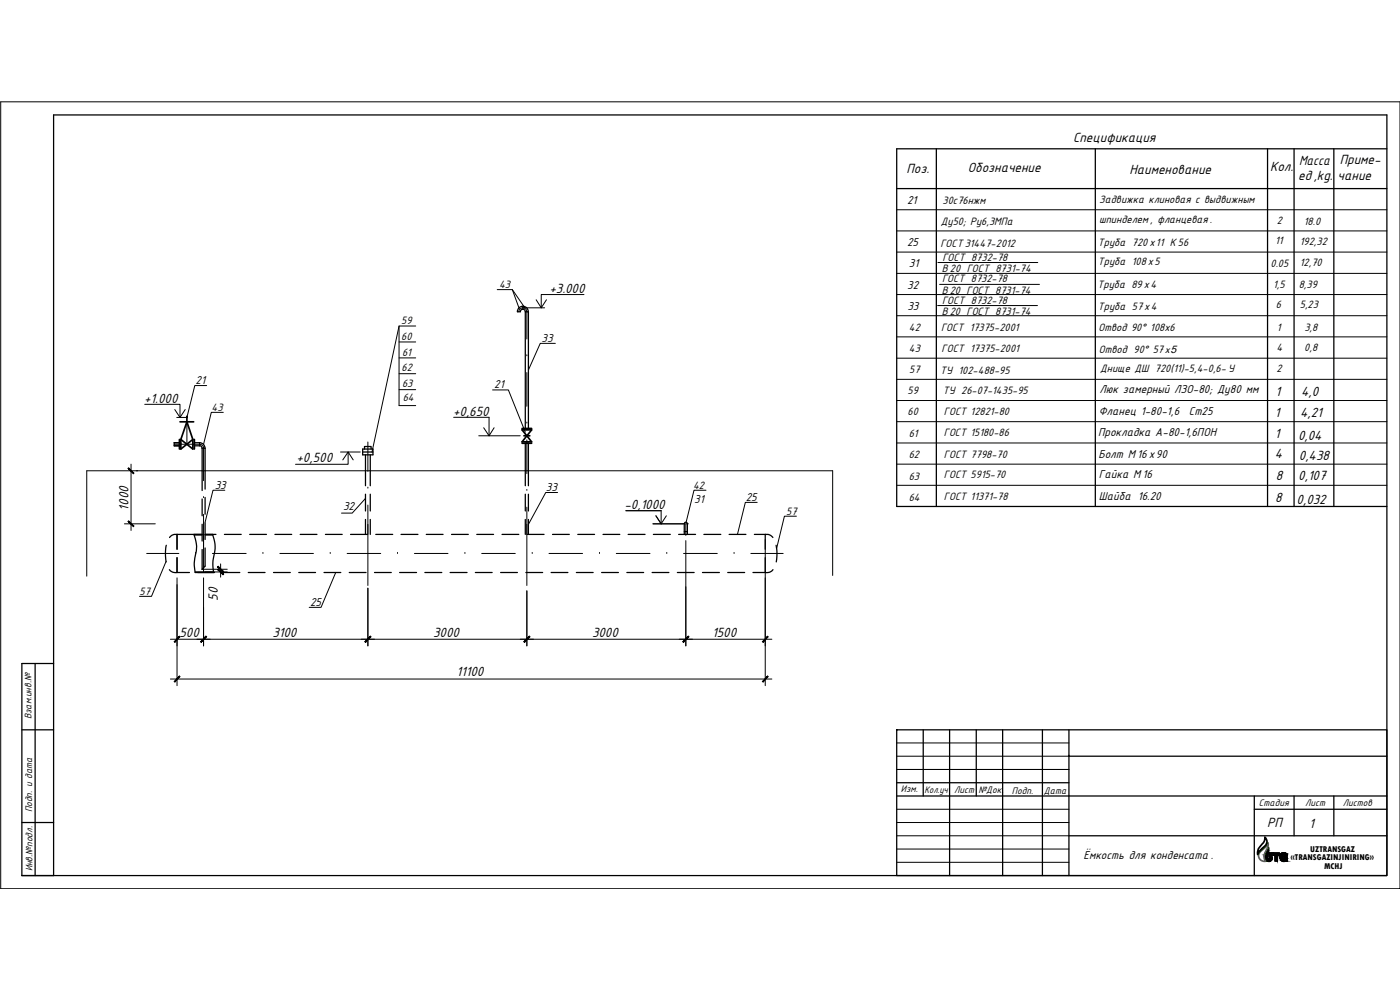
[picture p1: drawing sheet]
<svg xmlns="http://www.w3.org/2000/svg" width="420mm" height="297mm" viewBox="0 0 420 297" stroke-linecap="round" stroke-linejoin="round" font-family="sans-serif">
<path d="M26 141.3v31.6M187.8 153.2h10.6v4M196.9 154.8l1.5 2.4M200 154.8l-1.6 2.4M249.9 141.3v31.4M60.6 170.8h7.6M61.6 171.6h6.6M66.2 169.2v4" fill="none" stroke="#000" stroke-width=".3"/>
<g fill="none" stroke="#000" stroke-width=".3">
<path d="M.2 30.6h420v236h-420zM269.1 62.9h147.1M269.1 69.3h147.1M269.1 75.6h147.1M119.8 97.8v23.9h5M124.8 97.8h-5l-8.2 37.9M149.2 86.9h4.6l2 5.7M153.8 86.9l3.7 5.5M156.9 92.4h6.5M160.9 89.9l1.5 2.5 1.6-2.5M175.3 88.4h-12.9v4M269.1 82h147.1"/>
<path d="M269.1 88.4h147.1M269.1 94.7h147.1M62 115.7h-3.5l-2.4 9.6h-3.1M119.8 102.6h5M119.8 107.4h5M119.8 112.1h5M119.8 116.9h5M147.8 117h4.8l5 12.7M166.7 103h-4.6l-3.5 8M269.1 101.1h147.1M269.1 113.8h147.1M269.1 107.5h147.1"/>
<path d="M39.3 139.3v19.9M43.4 121.3h10.6v4M52.5 122.9l1.5 2.4 1.6-2.4M67 123.7h-3.6l-2.3 9.6M102.2 135.6h5.9M102.9 138l1.6-2.4 1.5 2.4M104.5 135.6v3.7h-15.8M136.1 125.2h10.7v5.6M143.7 130.8h12.4M145.2 128.3l1.6 2.5 1.5-2.5M269.1 120.2h147.1M269.1 126.5h147.1"/>
<path d="M269.1 139.3h147.1M269.1 132.9h147.1M37.3 157.2h9.3M40.9 141.3h.4M67.5 147.1h-3.6l-2.3 9.6M109.7 149.5l-4 4.5h-3.2M167.3 147.8h-3.5l-5.2 9.5M196 157.2h9M211.9 147.1h-3.6l-2.4 9.6M227.2 150.7h-3.5l-2.4 9.6M239 154.9h-3.6l-2.3 9.6M269.1 145.6h147.1"/>
<path d="M49.8 168.5l-4.3 10.4h-3.6M53.1 173.4v32.3M61.1 173.4v20.4M100.8 171.8l-4.4 10.4h-3.6M110.4 176.5v17.3M158.1 177.3v16.5M205.8 162.2v31.6M229.7 161.9v43.8M51.1 191.8h180.5M51.1 203.7h180.5M269.1 222.9h51.7M269.1 230.9h51.7"/>
<path d="M269.1 226.9h51.7M320.8 226.9h.1M269.1 242.8h51.7M269.1 246.8h51.7M269.1 254.7h51.7M269.1 258.7h51.7M269.1 250.8h51.7"/>
</g>
<path d="M26 141.3h223.9" fill="none" stroke="#000" stroke-width=".3"/>
<g fill="none" stroke="#000" stroke-width=".38">
<path d="M60.7 141.3v5.9M60.7 149.7v5.1M60.7 157.3v5M61.6 141.3v5.5M61.6 149.3v5M61.6 156.8v5.1M109.7 141.3v4.4M109.7 148.3v5M109.7 155.9v4.4M111.1 141.3v4.4M111.1 148.3v5M111.1 155.9v4.4"/>
<path d="M157.6 141.3v4.4M157.6 148.3v5M157.6 155.9v4.4M158.6 141.3v4.4M158.6 148.3v5M158.6 155.9v4.4M205.4 159.5h.9M49.9 163.6l-.2 2 .2 3M50.8 170.9l1.1 .8 1.2 .1M53.1 160.3l-1.2 .2-1 .8M53.1 160.3h7.6M53.1 171.8h3.8"/>
<path d="M53.1 160.3v4.5M53.1 167.3v4.5M59.4 171.8h5M61.6 160.3h3.2M61.6 164.4v5.5l-.9 .9v-5.9M66.9 171.8h5.1M67.4 160.3h5M74.5 171.8h5M74.9 160.3h5.1M82.1 171.8h5M82.5 160.3h5M89.7 171.8h5"/>
<path d="M90.1 160.3h5M97.2 171.8h5.1M97.7 160.3h5M104.8 171.8h5.1M105.2 160.3h5.1M112.4 171.8h5M112.8 160.3h5.1M119.9 171.8h5.1M120.4 160.3h5M127.5 171.8h5.1M127.9 160.3h5.1M135.1 171.8h5.1"/>
<path d="M135.5 160.3h5M142.7 171.8h5M143.1 160.3h5M150.2 171.8h5.1M150.7 160.3h5M157.8 171.8h5.1M158.2 160.3h5.1M165.4 171.8h5M165.8 160.3h5.1M173 171.8h5M173.4 160.3h5M180.6 171.8h5"/>
<path d="M181 160.3h5M188.1 171.8h5.1M188.5 160.3h5.1M195.7 171.8h5M196.1 160.3h5.1M203.3 171.8h5M203.7 160.3h5M205.4 160.3v-3.1a.47 .47 0 0 1 .4-.5 .47 .47 0 0 1 .5 .5v3.1M210.8 171.8h5.1M211.2 160.3h5.1M218.4 171.8h5.1M218.8 160.3h5.1"/>
<path d="M226 171.8h3.7M226.4 160.3h3.3M229.7 160.3l1.2 .2 1 .8M229.7 160.3v4.5M229.7 167.3v4.5M232 170.9l-1 .8-1.3 .1M232.9 163.6l.3 2-.2 3"/>
</g>
<!-- layer: 0 -->
<g fill="none" stroke="#000" stroke-width=".3">
<path d="M155.7 93.5a1.21 1.21 0 0 1 1.2-1.1 1.21 1.21 0 0 1 1.2 1.1v8.2M158.1 106.8h.1M158.1 111.8v10.1M52.3 133.3h7.6a1.22 1.22 0 0 1 1.2 1.2v9.7M110.4 132.6v8.8M158.1 126.9h.1M158.1 132v10.1M61.1 149.3h.1M61.1 154.3v9.8M110.4 146.5h.1M110.4 151.5v8.8M158.1 147.1h.1"/>
<path d="M158.1 152.2v8.1M44 166.1h9.7M58.7 166.1h.1M63.8 166.1h10.1M78.9 166.1h.1M84 166.1h10.1M99.1 166.1h.1M104.2 166.1h10.1M119.3 166.1h.1M124.4 166.1h10.1M139.5 166.1h.1M144.6 166.1h10"/>
<path d="M159.7 166.1h.1M164.8 166.1h10M179.9 166.1h.1M185 166.1h10.1M200.1 166.1h.1M205.1 166.1h10.2M220.3 166.1h.1M225.3 166.1h9.7"/>
</g>
<g fill="none" stroke="#000" stroke-width=".38">
<path d="M16.1 34.5h400.1v228.2h-409.6h9.5zM269.1 56.6h147.1M281 44.6v107.4M328.7 44.6v107.4M380.4 44.6v107.4M388.4 44.6v107.4M400.3 44.6v107.4M416.2 44.6h-147.1v107.4h147.1M155.3 93.5h.9M155.3 93.5a1.63 1.63 0 0 1 1.6-1.6 1.63 1.63 0 0 1 1.6 1.6M156.2 93.5a.74 .74 0 0 1 .7-.7 .74 .74 0 0 1 .7 .7M156.9 91.9v.9"/>
<path d="M53.8 132.8h-1.5v1h1.5M58.3 132.8h1.6v1h-1.6zM59.9 132.8l1.1 .5 .5 1.2M59.9 133.7l.5 .2 .2 .6M61.6 134.5h-.9v6.8M61.6 134.5v6.8M108.8 134.7h3.1v1.8h-3.1zM108.8 135.6h3.1M109.4 134.7v-.7h2v.7M109.7 136.5v4.8M111.1 136.5v4.8M157.6 128.6v-35.1h1v35.1"/>
<path d="M157.6 133v8.3M158.6 133v8.3M58.3 160.5h2.4M58.5 171.6h5.6M60.7 160.3h-2.5a9.7 9.7 0 0 1 .3 7.2l-.2 2.1 .3 2.2h5.5a14.8 14.8 0 0 1 .5-7.2l-.2-2.1-.6-2.2h-2.2M61.6 160.5h2.2M10.5 199.1v63.6M16.1 199.1h-9.5v63.6M6.6 219h9.5M269.1 219h147.1v43.7h-147.1zM277.1 219v19.8M285 219v43.7"/>
<path d="M293 219v19.8M300.9 219v43.7M312.8 219v43.7M320.8 219v43.7M269.1 238.8h147.1M269.1 234.9h51.7M320.8 226.9h95.4M376.4 238.8v23.9M388.4 238.8v12M400.3 238.8v12M6.6 246.8h9.5M320.8 250.8h95.4"/>
<path d="M376.4 242.8h39.8"/>
</g>
<path d="M110.4 157.3v18.4M158.1 157.3v18.4M205 157.2h1.6M205.8 157.3v3.3M61.1 160.3v11.5" fill="none" stroke="#000" stroke-width=".3"/>
<path d="M157.6 133h1" fill="none" stroke="#000" stroke-width=".38"/>
<path d="M54.3 133.3h.1M158.1 129h.1" fill="none" stroke="#000" stroke-width=".3"/>
<path d="M53.8 131.9v2.8M54 126.6h4.1M54.3 131.9v2.8l3.6-2.8M56.1 126.6l1.8 5.3v2.8l-3.6-2.8zM56.1 125.3v1.3M58.3 131.9v2.8M156.7 129h2.9l-2.9 3.6h2.9zM156.7 133h2.9M156.7 128.6h2.9M157.2 130.8h1.8" fill="none" stroke="#000" stroke-width=".51"/>
<!-- layer: 0 -->
<g fill="#000" stroke="#000" stroke-width=".3">
<path d="M38.4 156.4l1.8 1.4-1.6-1.5zM38.4 156.4l1.8 1.4-.2 .2z"/>
<path d="M38.4 140.5l1.6 1.6 .2-.1zM38.4 140.5l.2-.1 1.6 1.6z"/>
<path d="M65.5 169.9l-.2 .2 1.8 1.4zM65.3 170.1l1.8 1.4-.2 .2z"/>
<path d="M65.3 170.9l1.6 1.6 .2-.2zM65.5 170.7l1.6 1.6-1.8-1.4z"/>
<path d="M53.8 190.9l-1.3 1.8 1.5-1.6zM53.8 190.9l-1.3 1.8-.2-.2z"/>
<path d="M61.8 190.9l-1.6 1.6 .2 .2zM61.8 190.9l.2 .2-1.6 1.6z"/>
<path d="M61.8 190.9l-1.4 1.8 1.6-1.6zM61.8 190.9l-1.4 1.8-.2-.2z"/>
<path d="M109.5 192.5l.2 .2 1.4-1.8zM111.1 190.9l.2 .2-1.6 1.6z"/>
<path d="M111.1 190.9l-1.4 1.8 1.6-1.6zM111.1 190.9l-1.4 1.8-.2-.2z"/>
<path d="M157.2 192.5l.2 .2 1.4-1.8zM158.8 190.9l.2 .2-1.6 1.6z"/>
<path d="M158.8 190.9l-1.4 1.8 1.6-1.6zM158.8 190.9l-1.4 1.8-.2-.2z"/>
<path d="M204.9 192.5l.2 .2 1.4-1.8zM206.5 190.9l.2 .2-1.6 1.6z"/>
<path d="M206.5 190.9l-1.4 1.8 1.6-1.6zM206.5 190.9l-1.4 1.8-.2-.2z"/>
<path d="M230.4 190.9l-1.6 1.6 .2 .2zM230.4 190.9l.1 .2-1.5 1.6z"/>
<path d="M53.8 202.8l-1.3 1.8 1.5-1.6zM53.8 202.8l-1.3 1.8-.2-.1z"/>
<path d="M230.4 202.8l-1.6 1.7 .2 .1zM230.4 202.8l.1 .2-1.5 1.6z"/>
</g>
<path d="M56.1 126.6v6.7" fill="none" stroke="#000" stroke-width=".3"/>
<circle cx="56.1" cy="125.3" r=".25" fill="#000"/>
<!-- layer: 12321 -->
<g fill="#000" stroke="#000" stroke-width=".3">
<path d="M380.1 258.3h1.3zM380.3 258.3h.9zM380.5 258.4h.5zM380.7 254.4v.5h-.3zM385 258.4h.5zM385.1 255.9h.4z"/>
<path d="M379.6 257l.8 .1zM379.6 257l.8 .1z"/>
<path d="M379.6 257.1l.8 .4v-.4zM379.6 257.1l.8 .4h-.7z"/>
<path d="M379.7 256.4l.7 .1zM379.7 256.4l.7 .1z"/>
<path d="M379.7 256.5h.7zM379.7 256.5h.7z"/>
<path d="M379.7 256.5l.7 .2v-.2zM379.7 256.5l.7 .2h-.7z"/>
<path d="M379.7 256.7l.7 .3v-.3zM379.7 256.7l.7 .3h-.8z"/>
<path d="M379.7 257.5h.7zM379.7 257.5h.7z"/>
<path d="M379.7 257.5l.7 .2zM379.7 257.5l.7 .2z"/>
<path d="M379.7 257.7l.8 .1zM379.7 257.7l.8 .1z"/>
<path d="M379.7 257.8h.8zM379.7 257.8h.8z"/>
<path d="M379.9 256l.5 .4 .1-.4zM379.9 256l.5 .4h-.7z"/>
<path d="M379.8 257.8h.8zM379.8 257.8h.8z"/>
<path d="M380.5 258.4h.5zM380.6 258.4h.4z"/>
<path d="M380.1 255.7l.4 .3 .1-.3zM380.1 255.7l.4 .3h-.6z"/>
<path d="M380.2 255.4l.4 .3v-.3zM380.2 255.4l.4 .3h-.5z"/>
<path d="M380.4 254.9l.3 .1zM380.4 254.9l.3 .1z"/>
<path d="M380.4 255l.2 .4 .1-.4zM380.4 255l.2 .4h-.4z"/>
<path d="M379.8 257.8h.9zM379.8 257.8h.9z"/>
<path d="M380.4 258.3h.8zM380.4 258.3l.6 .1z"/>
<path d="M380.2 258.3h1.2zM380.2 258.3h1zM380.3 258.3h.9z"/>
<path d="M379.9 258.1h1.6zM379.9 258.1h1.7z"/>
<path d="M379.9 258.1l1.5 .2 .1-.2zM379.9 258.1l1.5 .2zM380.1 258.3h1.3z"/>
<path d="M379.8 257.9h1.8zM379.8 257.9h1.8z"/>
<path d="M379.8 257.9l1.8 .2v-.2zM379.8 257.9l1.8 .2h-1.7z"/>
<path d="M381 257.7l.7 .1zM380.9 257.8h.8z"/>
<path d="M380.9 257.8h.8zM380.7 257.8h1z"/>
<path d="M379.8 257.8h1.9zM379.8 257.8l1.8 .1z"/>
<path d="M381 255.9l.7 1.6v-1.6zM381 255.9l.7 1.6h-.7zM381 257.5h.7zM381 257.5h.7z"/>
<path d="M381 257.5l.7 .1zM381 257.5l.7 .1z"/>
<path d="M381 257.6l.7 .1zM381 257.6l.7 .1z"/>
<path d="M381 257.7h.7zM381 257.7h.7z"/>
<path d="M382.7 256.6l.6 1.7v-1.7zM382.7 256.6l.6 1.7h-.6z"/>
<path d="M382.1 255.9l1.9 .7v-.7zM382.1 255.9l1.9 .7h-1.9z"/>
<path d="M384.2 257l.7 .2zM384.2 257l.7 .2z"/>
<path d="M384.2 257.2l.7 .2v-.2zM384.2 257.2l.7 .2h-.7z"/>
<path d="M384.2 257.4h.7zM384.2 257.4h.7z"/>
<path d="M384.3 256.7l.6 .1zM384.3 256.7l.6 .1z"/>
<path d="M384.2 256.8l.7 .2v-.2zM384.2 256.8l.7 .2h-.7z"/>
<path d="M384.2 257.4l.7 .1zM384.2 257.4l.7 .1z"/>
<path d="M384.2 257.5l.7 .1zM384.2 257.5l.7 .1z"/>
<path d="M384.3 256.6h.6zM384.3 256.6l.6 .1z"/>
<path d="M384.2 257.6l.8 .1zM384.2 257.6l.8 .1z"/>
<path d="M384.3 256.5h.7zM384.3 256.5h.7z"/>
<path d="M384.3 256.5h.7zM384.3 256.5l.6 .1z"/>
<path d="M384.3 257.7l.7 .1zM384.3 257.7l.7 .1z"/>
<path d="M385 258.4h.3zM385.1 258.4h.2z"/>
<path d="M384.3 257.8h.7zM384.3 257.8h.7z"/>
<path d="M384.3 257.8h.8zM384.3 257.8h.8z"/>
<path d="M384.3 256.5h.8zM384.3 256.5h.7z"/>
<path d="M384.3 256.4h.8zM384.3 256.4h.9z"/>
<path d="M384.3 256.4h.8zM384.3 256.4l.8 .1z"/>
<path d="M384.3 257.8h.8zM384.3 257.8h.8z"/>
<path d="M384.3 257.8h1zM384.3 257.8h1z"/>
<path d="M385.1 255.9h.4zM384.9 255.9h.6z"/>
<path d="M384.9 258.4h.6zM384.9 258.4h.6z"/>
<path d="M384.9 255.9h.8zM384.8 255.9h.9z"/>
<path d="M384.8 258.3h.8zM384.8 258.3l.7 .1z"/>
<path d="M384.8 255.9l.9 .1zM384.8 255.9l.9 .1z"/>
<path d="M384.8 256h1zM384.7 256h1.1z"/>
<path d="M384.6 258.2h1.2zM384.6 258.2l1 .1z"/>
<path d="M384.7 256l1.2 .1zM384.6 256.1h1.3z"/>
<path d="M384.6 256.1h1.4zM384.6 256.1h1.4z"/>
<path d="M384.6 256.1l1.4 .1zM384.6 256.1l1.4 .1z"/>
<path d="M384.5 256.2h1.6zM384.5 256.2h1.6z"/>
<path d="M384.4 256.2l1.8 .2zM384.4 256.2l1.8 .2z"/>
<path d="M384.4 256.4h1.8zM384.4 256.4h1.8z"/>
<path d="M384.3 256.4h1.9zM384.3 256.4h1.9z"/>
<path d="M385.2 256.4h1zM385.2 256.4h1z"/>
<path d="M385.3 256.4l.9 .1zM385.3 256.4l.9 .1z"/>
<path d="M385.4 256.5h.8zM385.4 256.5h.8z"/>
<path d="M385.5 256.5l.7 .1zM385.5 256.5l.7 .1z"/>
<path d="M385.6 256.6h.6zM385.6 256.6h.6z"/>
<path d="M385.6 256.6l.6 .1zM385.6 256.6l.6 .1z"/>
<path d="M385.6 256.7l.6 .1zM385.6 256.7l.6 .1z"/>
<path d="M385.4 257.1l.9 .4v-.4zM385.4 257.1l.9 .4h-.9z"/>
<path d="M385.7 257.5l.6 .1zM385.7 257.5l.6 .1z"/>
<path d="M385.7 257.6l.6 .1zM385.7 257.6l.6 .1z"/>
<path d="M385.6 257.7l.7 .1zM385.6 257.7l.7 .1z"/>
<path d="M385.6 257.8h.7zM385.5 257.8h.8z"/>
<path d="M385.5 257.8h.8zM385.3 257.8h1z"/>
<path d="M384.3 257.8l2 .3v-.3zM384.3 257.8l2 .3h-1.8z"/>
<path d="M384.5 258.1l1.8 .1zM384.5 258.1l1.8 .1zM384.6 258.2h1.7zM384.6 258.2h1.7z"/>
<path d="M385.8 258.2l.5 .1zM385.8 258.2l.5 .1z"/>
</g>
<path d="M379.6 251.2a1.68 1.68 0 0 1-.2 2.8l-1.7 1.6-.3 .8a3.6 3.6 0 0 1 1.7-3.5l.4-.6zM380.7 254.4l-.3 3.1a.3 .3 0 0 0 .4 .3 .3 .3 0 0 0 .2-.3v-1.6h.7v1.6a1.1 1.1 0 0 1-1.4 .8 1.1 1.1 0 0 1-.6-1.6zM382.1 255.9h1.9v.7h-.7v1.7h-.6v-1.7h-.6zM384.5 256.2a1.02 1.02 0 0 1 1.1-.3 1.02 1.02 0 0 1 .6 .9h-.6l-.1-.3-.4-.1a1.03 1.03 0 0 0 0 1.4l.6-.2-.3-.1v-.4h.9v1.2l-.5-.1a1.18 1.18 0 0 1-1.5-.3 1.18 1.18 0 0 1 .1-1.5z" fill="none" stroke="#000" stroke-width=".51"/>
<path d="M380.5 253a3.6 3.6 0 0 1-.9 3l-.3 1.1 .5 1.3a1.74 1.74 0 0 1-2-1.1 1.74 1.74 0 0 1 .9-2.1l1.4-1.3z" fill="none" stroke="#41c20a" stroke-width=".51"/>
<path d="M281.5 78.8h29.9M281.4 91.7h30M282 85.3h30" fill="none" stroke="#000" stroke-width=".3"/>
<g font-size="4.5">
<text x="322" y="42.5">Спецификация</text>
<text x="272" y="51.8">Поз.</text>
<text x="290.4" y="51.5">Обозначение</text>
<text x="339" y="52.4">Наименование</text>
<text x="381.2" y="51.2">Кол.</text>
<text x="389.8" y="49.4">Масса</text>
<text x="401.4" y="53.9">чание</text>
<text x="402.1" y="49.2">Приме-</text>
<text x="389.6" y="54.1">ед,kg.</text>
<text x="164.9" y="87.8">+3.000</text>
<text x="382.8" y="118.7">1</text>
<text x="390.5" y="118.8">4,0</text>
<text x="43.3" y="120.8">+1.000</text>
<text x="136" y="124.7">+0,650</text>
<text x="382.6" y="125.2">1</text>
<text x="390.2" y="125.2">4,21</text>
<text x="382.6" y="131.4">1</text>
<text x="382.6" y="137.5">4</text>
<text x="389.6" y="132.1">0,04</text>
<text x="89" y="138.7">+0,500</text>
<text x="382.9" y="144">8</text>
<text x="389.8" y="138.1">0,438</text>
<text x="389.6" y="144.1">0,107</text>
<text x="38.5" y="153.2" transform="rotate(-90 38.5 153.2)">1000</text>
<text x="187.4" y="152.8">-0,1000</text>
<text x="382.7" y="150.6">8</text>
<text x="389.1" y="151.1">0,032</text>
<text x="65.4" y="180.2" transform="rotate(-90 65.4 180.2)">50</text>
<text x="53.8" y="191">500</text>
<text x="81.7" y="191">3100</text>
<text x="130" y="191">3000</text>
<text x="177.7" y="191">3000</text>
<text x="213.7" y="191">1500</text>
<text x="137" y="202.9">11100</text>
<text x="380.3" y="248.1">РП</text>
<text x="392.9" y="248.3">1</text>
</g>
<g font-size="3.8">
<text x="272.2" y="61.1">21</text>
<text x="272.2" y="73.8">25</text>
<text x="272.8" y="80.2">31</text>
<text x="272.3" y="86.6">32</text>
<text x="272.3" y="92.9">33</text>
<text x="162.6" y="102.6">33</text>
<text x="58.7" y="115.2">21</text>
<text x="148.3" y="116.5">21</text>
<text x="330" y="118">Люк замерный ЛЗО-80; Ду80 мм</text>
<text x="329.7" y="124.4">Фланец 1-80-1,6</text>
<text x="356.8" y="124.4">Ст25</text>
<text x="329.6" y="130.7">Прокладка А-80-1,6ПОН</text>
<text x="329.6" y="137.3">Болт М16 х90</text>
<text x="329.8" y="143.3">Гайка М 16</text>
<text x="64.4" y="146.6">33</text>
<text x="163.8" y="147.4">33</text>
<text x="329.8" y="150">Шайба 16.20</text>
<text x="103" y="153.1">32</text>
<text x="208.4" y="150.9">31</text>
<text x="223.8" y="150.2">25</text>
<text x="93" y="181.7">25</text>
<text x="325.2" y="257.9">Ёмкость для конденсата .</text>
</g>
<g font-size="3.6">
<text x="282.9" y="61.2">30с76нжм</text>
<text x="329.9" y="61">Задвижка клиновая с выдвижным</text>
<text x="282.4" y="67.5">Ду50; Ру6,3МПа</text>
<text x="329.9" y="67">шпинделем , фланцевая .</text>
<text x="383.2" y="67.1">2</text>
<text x="391.3" y="67.5">18.0</text>
<text x="282.2" y="74">ГОСТ 31447-2012</text>
<text x="329.5" y="73.7">Труба 720 х11 К56</text>
<text x="382.7" y="73.3">11</text>
<text x="390.1" y="73.4">192,32</text>
<text x="282.7" y="81.6">В20 ГОСТ 8731-74</text>
<text x="282.8" y="78.2">ГОСТ 8732-78</text>
<text x="329.5" y="79.6">Труба 108 х5</text>
<text x="381.3" y="80">0.05</text>
<text x="390.1" y="79.7">12,70</text>
<text x="149.8" y="86.3">43</text>
<text x="282.6" y="88.1">В 20 ГОСТ 8731-74</text>
<text x="282.7" y="84.7">ГОСТ 8732-78</text>
<text x="329.4" y="86.3">Труба 89 х4</text>
<text x="382.1" y="86.4">1,5</text>
<text x="389.8" y="86.5">8,39</text>
<text x="282.6" y="94.6">В 20 ГОСТ 8731-74</text>
<text x="282.7" y="91.1">ГОСТ 8732-78</text>
<text x="329.5" y="92.9">Труба 57 х4</text>
<text x="382.9" y="92.5">6</text>
<text x="390.1" y="92.4">5,23</text>
<text x="120.4" y="97.1">59</text>
<text x="120.4" y="101.9">60</text>
<text x="272.8" y="99.2">42</text>
<text x="282.4" y="99.4">ГОСТ 17375-2001</text>
<text x="329.6" y="99.4">Отвод 90° 108х6</text>
<text x="383.2" y="99.2">1</text>
<text x="391.5" y="99.2">3,8</text>
<text x="120.6" y="107">61</text>
<text x="272.8" y="105.6">43</text>
<text x="282.6" y="105.7">ГОСТ 17375-2001</text>
<text x="329.8" y="105.8">Отвод 90° 57</text>
<text x="383.1" y="105.3">4</text>
<text x="391.4" y="105.4">0,8</text>
<text x="120.5" y="111.4">62</text>
<text x="272.9" y="111.8">57</text>
<text x="282.2" y="112.2">ТУ 102-488-95</text>
<text x="330.2" y="111.7">Днище ДШ 720(11)-5,4-0,6- У</text>
<text x="383.1" y="111.7">2</text>
<text x="120.6" y="116">63</text>
<text x="272.4" y="118.1">59</text>
<text x="283" y="118.1">ТУ 26-07-1435-95</text>
<text x="63.5" y="123.2">43</text>
<text x="120.9" y="120.3">64</text>
<text x="272.4" y="124.5">60</text>
<text x="283.3" y="124.4">ГОСТ 12821-80</text>
<text x="272.7" y="131.1">61</text>
<text x="283.3" y="131">ГОСТ 15180-86</text>
<text x="272.7" y="137.5">62</text>
<text x="283.3" y="137.4">ГОСТ 7798-70</text>
<text x="272.7" y="143.9">63</text>
<text x="283.3" y="143.5">ГОСТ 5915-70</text>
<text x="208" y="146.6">42</text>
<text x="236" y="154.5">57</text>
<text x="272.7" y="150.2">64</text>
<text x="283.3" y="150.1">ГОСТ 11371-78</text>
<text x="41.9" y="178.5">57</text>
</g>
<g font-size="3.2">
<text x="351.3" y="105.8">5</text>
<text x="9.5" y="215.8" transform="rotate(-90 9.5 215.8)">Взам.инв.№</text>
<text x="270.4" y="237.8">Изм.</text>
<text x="277.5" y="237.9">Кол.уч</text>
<text x="286.3" y="237.9">Лист</text>
<text x="293.6" y="237.9">№Док.</text>
<text x="303.7" y="238.1">Подп.</text>
<text x="313.3" y="238.2">Дата</text>
<text x="9.6" y="243.7" transform="rotate(-90 9.6 243.7)">Подп. и дата</text>
<text x="377.8" y="241.8">Стадия</text>
<text x="391.7" y="241.8">Лист</text>
<text x="403" y="241.8">Листов</text>
<text x="9.8" y="261.5" transform="rotate(-90 9.8 261.5)">Инв.№подл.</text>
</g>
<text font-size="2.7" x="349.7" y="105.8">х</text>
<g font-size="2.6">
<text x="393.2" y="255.7">UZTRANSGAZ</text>
<text x="387.3" y="258.2">«TRANSGAZINJINIRING»</text>
<text x="397.4" y="260.7">MCHJ</text>
</g>
</svg>
